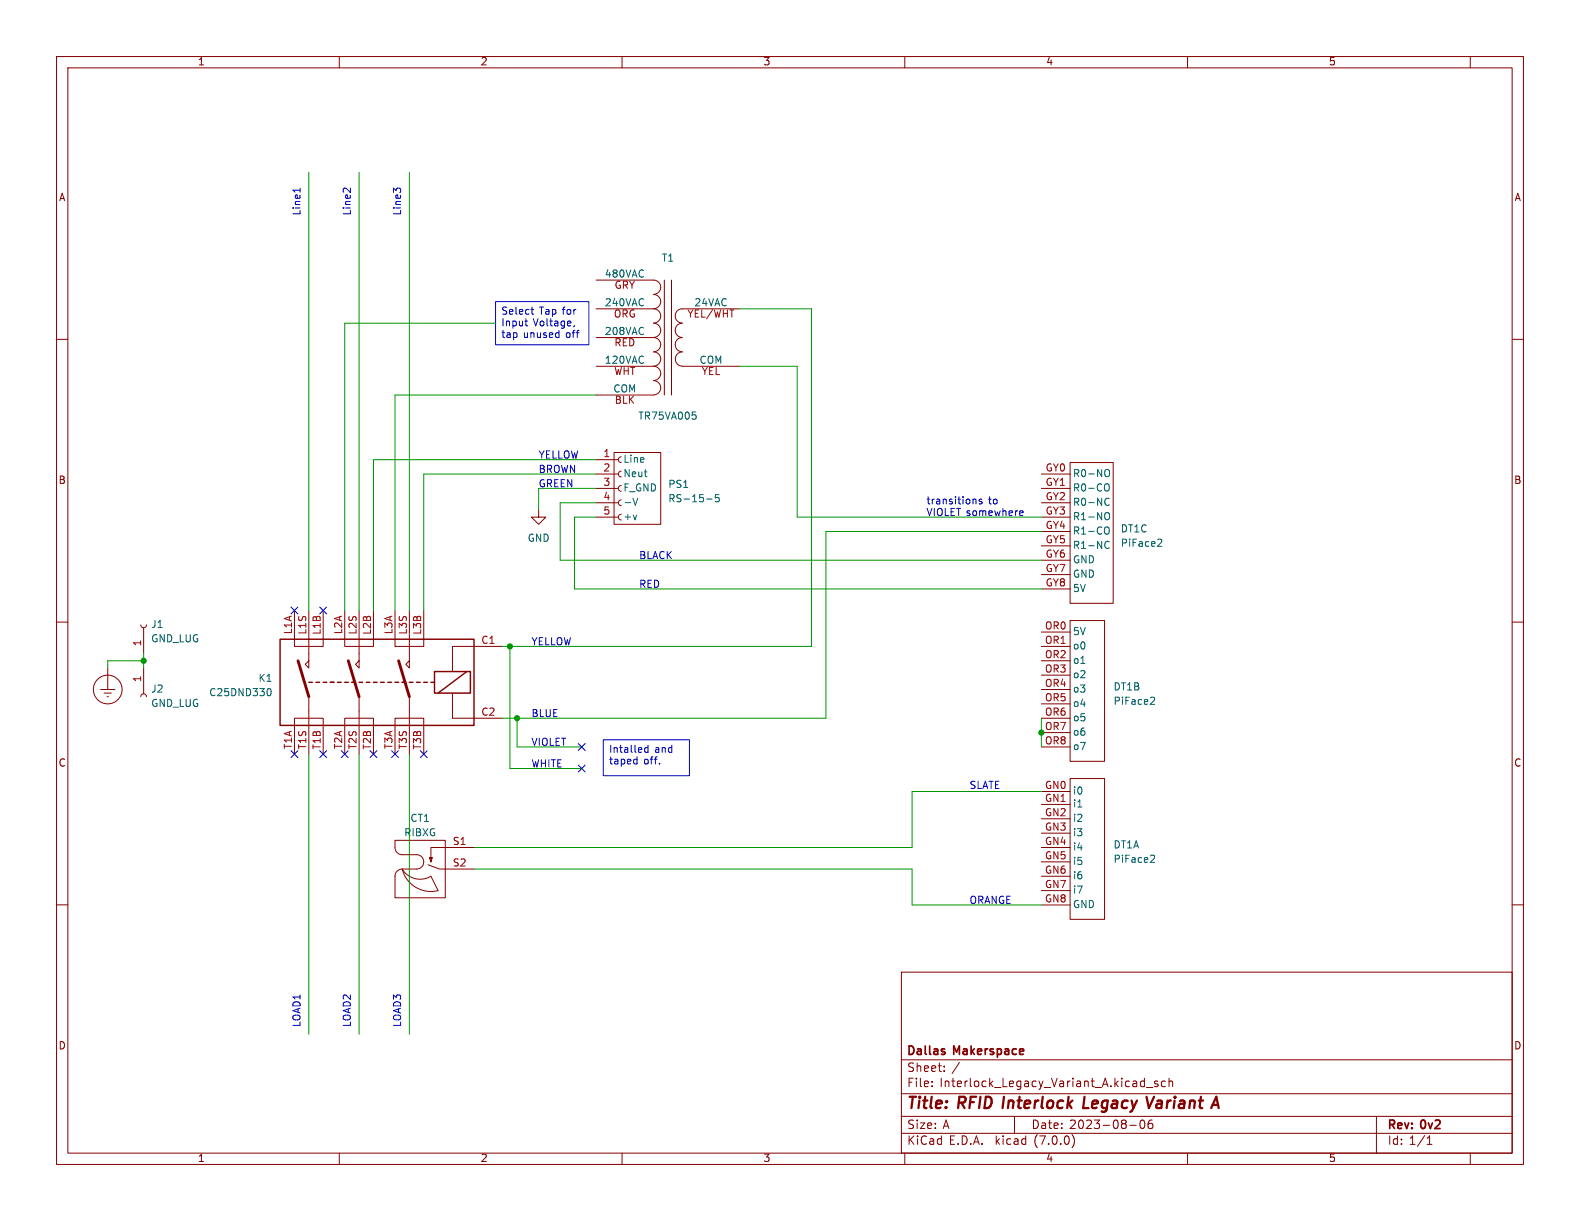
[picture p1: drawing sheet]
<svg xmlns="http://www.w3.org/2000/svg" width="279mm" height="216mm" viewBox="0 0 279 216" stroke-linecap="round" stroke-linejoin="round" font-family="sans-serif">
<g fill="none" stroke="#840000" stroke-width=".18">
<path d="M10 10h259.4v195.9h-259.4zM12 12h255.4v191.9h-255.4zM60 10v2M110 10v2M160 10v2M210 10v2M260 10v2M10 60h2M105.4 49.5h10.2a1.26 1.26 0 0 1 1.2 1.3 1.26 1.26 0 0 1-1.2 1.2M105.4 54.6h10.2M105.4 59.7h10.2M115.6 59.7a1.26 1.26 0 0 1 1.2 1.2 1.26 1.26 0 0 1-1.2 1.3"/>
<path d="M115.6 57.2a1.26 1.26 0 0 1 1.2 1.2 1.26 1.26 0 0 1-1.2 1.3M115.6 54.6a1.26 1.26 0 0 1 1.2 1.3 1.26 1.26 0 0 1-1.2 1.2M115.6 52.1a1.26 1.26 0 0 1 1.2 1.2 1.26 1.26 0 0 1-1.2 1.3M117.5 49.5v20.4M118.7 49.5v20.4M120.6 57.2a1.27 1.27 0 0 0-1.2 1.2 1.27 1.27 0 0 0 1.2 1.3 1.26 1.26 0 0 0-1.2 1.2 1.26 1.26 0 0 0 1.2 1.3M130.8 54.6h-10.2a1.26 1.26 0 0 0-1.2 1.3 1.26 1.26 0 0 0 1.2 1.2M267.4 60h2M105.4 69.9h10.2M105.4 64.8h10.2M115.6 67.3a1.26 1.26 0 0 1 1.2 1.3 1.26 1.26 0 0 1-1.2 1.2M115.6 64.8a1.26 1.26 0 0 1 1.2 1.2 1.26 1.26 0 0 1-1.2 1.3"/>
<path d="M115.6 62.2a1.26 1.26 0 0 1 1.2 1.3 1.26 1.26 0 0 1-1.2 1.2M120.6 64.8h10.2M120.7 62.2a1.26 1.26 0 0 0-1.3 1.3 1.26 1.26 0 0 0 1.3 1.2M95.2 90.2v1.2h1.3l-1.3 1.3-1.2-1.3h1.2M105.4 81.3h3.8M105.4 83.8h3.8M105.4 86.4h3.8M105.4 88.9h3.8M105.4 91.4h3.8M108.6 80h8.2v12.7h-8.2zM109.9 90.9l-.4 .2-.2 .3 .2 .4 .4 .1M109.9 88.4l-.4 .1-.2 .4 .2 .4 .4 .1"/>
<path d="M109.9 85.9l-.4 .1-.2 .3 .2 .4 .4 .2M109.9 83.3l-.4 .1-.2 .4 .2 .4 .4 .1M109.9 80.8l-.4 .1-.2 .4 .2 .3 .4 .2M184.1 83.8h5.1M184.1 86.4h5.1M184.1 88.9h5.1M184.1 91.4h5.1M184.1 94h5.1M184.1 96.5h5.1M184.1 99.1h5.1M189.2 81.8h7.6v24.9h-7.6zM10 110h2"/>
<path d="M19 118.1v3.8M24.9 110.5l.1 .3 .4 .2 .4-.1 .1-.4M25.4 111v4.6M25.4 118.1v4.6M52.1 108v6.3h5v-6.3M54.6 108v10.1l-.6-.6 .6-.7M61 108v6.3h5v-6.3M63.5 108v10.1l-.6-.6 .6-.7M69.8 108v6.3h5.1v-6.3M72.4 108v10.1l-.6-.6 .6-.7M88.9 114.3h-8.9v4.4M184.1 114.3h5.1"/>
<path d="M184.1 111.8h5.1M184.1 116.8h5.1M184.1 119.4h5.1M184.1 101.6h5.1M184.1 104.1h5.1M189.2 109.7h6.1v24.9h-6.1zM267.4 110h2M17.8 121.9h2.5M18.4 122.6h1.3M18.9 123.2h.3M24.9 123.2l.1-.4 .4-.1 .4 .1 .1 .4M52.1 133.4v-6.4h5v6.4"/>
<path d="M54.6 123.2v10.2M61 133.4v-6.4h5v6.4M63.5 123.2v10.2M69.8 133.4v-6.4h5.1v6.4M72.4 123.2v10.2M80 122.6v4.4h8.9M184.1 127h5.1M184.1 140h5.1M184.1 121.9h5.1M184.1 124.5h5.1M184.1 129.5h5.1M184.1 132.1h5.1"/>
<path d="M189.2 137.7h6.1v24.9h-6.1zM10 160h2M69.8 148.6h8.9v10.2h-8.9v-3.9a1.27 1.27 0 0 1 1.3-1.2h2.6a1.27 1.27 0 0 0 1.2-1.3 1.27 1.27 0 0 0-1.2-1.3h-2.6a1.27 1.27 0 0 1-1.3-1.2zM71.1 153.7a3.7 3.7 0 0 0 5.1 1.2l1.3 2.6a5.2 5.2 0 0 1-6.4-3.8zM75.7 152.9l2 .8h6.1M75.9 151.6l.3 .3 .3-.3M75.9 151.6h.6l-.3 .8zM83.8 149.9h-7.6v2.5M184.1 149.9h5.1M184.1 142.2h5.1M184.1 144.8h5.1M184.1 147.3h5.1"/>
<path d="M184.1 152.4h5.1M184.1 154.9h5.1M184.1 157.5h5.1M267.4 160h2M159.4 171.9h108v32h-108zM184.1 160h5.1M159.4 197.4h108M159.4 193.4h108M159.4 187.4h108M164.8 192v.2M164.8 191.2v.2M167 189.3v.2"/>
<path d="M167 188.5v.2M179.4 197.4v3M199.8 199h1.1M201.7 198.2a.81 .81 0 0 0 .4 1.4l.2-.2 .1-.4-.1-.8M202.7 192.3h1.2M203.2 198.2a1.17 1.17 0 0 0 0 1.3h.5l.2-.6-.3-.3-.4 .1-.2 .2M203.4 198.1h.3M204.7 191.2h-.3l-.2 .2v.2l.5 .1v.4h-.5M206.1 191.2h-.4l-.3 .2v.5l.1 .2h.6M206.7 191.3l.2-.1h.4l.1 1M206.7 190.7v1.5M243.4 197.4v6.5"/>
<path d="M60 203.9v2M110 203.9v2M159.4 200.4h108M160 203.9v2M189.6 200.7a1.74 1.74 0 0 1 0 2.2M210 203.9v2M252.4 202.4h.8M252.4 201.3l.4-.4v1.5M260 203.9v2"/>
<circle cx="19" cy="121.9" r="2.54"/>
</g>
<path d="M191.8 193.9l-.3 2h1M204.1 193.9l-.9 2M214.4 195.4h1M215.1 193.9l.4 2" fill="none" stroke="#840000" stroke-width=".4"/>
<g fill="none" stroke="#006464" stroke-width=".18">
<path d="M122.4 72.9h.6M123 73.4l.1 .2-.1 .5M112.8 88.1l-.4 1.3M125 88.2h.9M127.1 87.5h-.6v.6l.1-.2 .5 .1 .1 .2-.1 .4-.1 .1-.5-.1M195.6 85.6a.43 .43 0 0 1 .5 .4v.4a.43 .43 0 0 1-.5 .4M195.6 93.2a.43 .43 0 0 1 .5 .4v.4a.43 .43 0 0 1-.5 .4M195.6 88.2l.3-.1 .2 .1M195.6 95.8l.3-.1 .2 .1M195.7 83a.43 .43 0 0 1 .5 .4v.5a.43 .43 0 0 1-.5 .4M195.7 90.6a.43 .43 0 0 1 .5 .5v.4a.43 .43 0 0 1-.5 .4M196.1 89.2l-.2 .2-.3-.1"/>
<path d="M196.1 96.9l-.2 .1-.3-.1M204.9 95.3l.4 .1 .1 .3-.7 .9h.7M47.4 121.8h.1a.68 .68 0 0 1 .5 .6 .68 .68 0 0 1-.5 .6h-.1M203.6 123.3h.5l.1 .3-.8 .9h.8M203.6 151.2l.5 .1 .1 .3-.8 .9h.8"/>
</g>
<g fill="none" stroke="#840000" stroke-width=".25">
<path d="M49.5 113h34.3v15.3h-34.3zM76.8 118.7h6.4v3.9h-6.4zM82.5 118.7l-5 3.9M54.6 120.7h.6M55.9 120.7h.6M57.1 120.7h.7M58.4 120.7h.7M59.7 120.7h.6M61 120.7h.6M62.2 120.7h.7M63.5 120.7h.6M64.8 120.7h.6"/>
<path d="M66 120.7h.7M67.3 120.7h.6M68.6 120.7h.6M69.8 120.7h.7M71.1 120.7h.7M72.4 120.7h.6M73.7 120.7h.6M74.9 120.7h.7M76.2 120.7h.6"/>
</g>
<path d="M52.7 116.8l1.9 6.4M61.6 116.8l1.9 6.4M70.5 116.8l1.9 6.4" fill="none" stroke="#840000" stroke-width=".51"/>
<g fill="none" stroke="#0000c2" stroke-width=".18">
<path d="M53.1 33.3v.7M87.6 53.3h16.5v7.7h-16.5zM92.8 56.8h.5M93.1 57.6h.2M93.9 54.7h.5M94.1 55.4l.3 .2M101.6 57.6l-.2 .2M172.4 88.3l.2 .1v.7M173.6 88.3h-.3l-.2 .1 .1 .2 .4 .1v.3h-.5M180.5 90.3l.4 .1v.2l-.6 .1M180.9 91.1l-.4 .1M106.7 130.8h15.2v6.4h-15.2z"/>
<path d="M112.5 134.2l.2 .1M112.7 133.8v1.3M112.7 135l-.2 .1M114.6 131.8v1.2M114.6 132.2h-.4l-.2 .2 .1 .6h.5"/>
</g>
<g fill="none" stroke="#009600" stroke-width=".18">
<path d="M54.6 30.5v77.5M63.5 30.5v77.5M72.4 30.5v77.5M87.6 57.2h-26.6v50.8M130.8 54.6h12.7v59.7h-54.6M105.4 69.9h-35.6v38.1M130.8 64.8h10.2v26.6h43.1M105.4 91.4h-3.8v12.7h82.5M105.4 88.9h-6.3v10.2h85M105.4 81.3h-39.4v26.7M105.4 86.4h-10.2v3.8M105.4 83.8h-30.5v24.2"/>
<path d="M184.1 94h-38.1v33h-57.1M25.4 115.6v2.5M25.4 116.8h-6.4v1.3M90.2 114.3v21.6h12.7M54.6 133.4v49.5M63.5 133.4v49.5M72.4 133.4v49.5M91.4 127v5.1h11.5M184.1 127v5.1M184.1 140h-22.8v9.9h-77.5M83.8 153.7h77.5v6.3h22.8"/>
</g>
<g fill="none" stroke="#000084" stroke-width=".18">
<path d="M51.5 107.3l1.2 1.3M52.7 107.3l-1.2 1.3M56.5 107.3l1.3 1.3M57.8 107.3l-1.3 1.3M51.5 132.7l1.2 1.3M52.7 132.7l-1.2 1.3M56.5 132.7l1.3 1.3M57.8 132.7l-1.3 1.3M60.4 132.7l1.2 1.3M61.6 132.7l-1.2 1.3M65.4 132.7l1.2 1.3M66.6 132.7l-1.2 1.3"/>
<path d="M69.2 132.7l1.3 1.3M70.5 132.7l-1.3 1.3M74.3 132.7l1.2 1.3M75.5 132.7l-1.2 1.3M102.3 135.3l1.2 1.2M102.3 131.5l1.2 1.2M103.5 135.3l-1.2 1.2M103.5 131.5l-1.2 1.2"/>
</g>
<g fill="#009600" stroke="#009600" stroke-width=".18">
<circle cx="91.4" cy="127" r=".46"/>
<circle cx="90.2" cy="114.3" r=".46"/>
<circle cx="184.1" cy="129.5" r=".46"/>
<circle cx="25.4" cy="116.8" r=".46"/>
</g>
<g font-size="2.8" fill="#840000">
<text x="160.4" y="196.7">Title:</text>
<text x="169.5" y="196.7">RFID Interlock</text>
<text x="192.8" y="196.7">Legacy</text>
<text x="204.7" y="196.7">Variant</text>
</g>
<g font-size="2.1" fill="#840000">
<text x="160.4" y="189.8">Sheet:</text>
<text x="160.4" y="187">Dallas</text>
<text x="168.3" y="189.8">/</text>
<text x="168.7" y="187">Makerspace</text>
<text x="160.4" y="192.5">File:</text>
<text x="166.2" y="192.5">Interlock_Legacy_Variant_A.kicad_sch</text>
<text x="160.4" y="202.7">KiCad</text>
<text x="160.4" y="199.9">Size:</text>
<text x="166.7" y="199.9">A</text>
<text x="167.8" y="202.7">E.D.A.</text>
<text x="176.1" y="202.7">kicad</text>
<text x="182.4" y="199.9">Date:</text>
<text x="183" y="202.7">(7.0.0)</text>
<text x="189.1" y="199.9">2023-08-06</text>
<text x="245.4" y="200.1">Rev:</text>
<text x="245.4" y="202.7">Id: 1/1</text>
<text x="251.4" y="200.1">0v2</text>
</g>
<g font-size="1.8" fill="#840000">
<text x="35" y="11.8">1</text>
<text x="85" y="11.8">2</text>
<text x="135" y="11.8">3</text>
<text x="185" y="11.8">4</text>
<text x="235" y="11.8">5</text>
<text x="10.4" y="35.8">A</text>
<text x="267.8" y="35.8">A</text>
<text x="10.3" y="85.8">B</text>
<text x="267.7" y="85.8">B</text>
<text x="10.3" y="135.8">C</text>
<text x="267.7" y="135.8">C</text>
<text x="10.3" y="185.8">D</text>
<text x="267.7" y="185.8">D</text>
<text x="35" y="205.7">1</text>
<text x="85" y="205.7">2</text>
<text x="135" y="205.7">3</text>
<text x="185" y="205.7">4</text>
<text x="235" y="205.7">5</text>
</g>
<g font-size="1.8" fill="#0000c2">
<text x="53.3" y="38.1" transform="rotate(-90 53.3 38.1)">Line1</text>
<text x="62.2" y="38.1" transform="rotate(-90 62.2 38.1)">Line2</text>
<text x="71.1" y="38.1" transform="rotate(-90 71.1 38.1)">Line3</text>
<text x="88.6" y="56">Select</text>
<text x="88.6" y="58.1">Input</text>
<text x="94.3" y="58.1">Voltage,</text>
<text x="95.4" y="56">Tap for</text>
<text x="88.6" y="60.1">tap</text>
<text x="92.6" y="60.1">unused</text>
<text x="100.2" y="60.1">off</text>
<text x="95.2" y="81.3">YELLOW</text>
<text x="95.2" y="83.8">BROWN</text>
<text x="95.2" y="86.4">GREEN</text>
<text x="163.8" y="89.4">transitions</text>
<text x="174.8" y="89.4">to</text>
<text x="163.8" y="91.4">VIOLET somewhere</text>
<text x="113" y="99.1">BLACK</text>
<text x="113" y="104.1">RED</text>
<text x="94" y="114.3">YELLOW</text>
<text x="94" y="127">BLUE</text>
<text x="94" y="135.9">WHITE</text>
<text x="94" y="132.1">VIOLET</text>
<text x="107.7" y="133.5">Intalled</text>
<text x="107.7" y="135.5">taped</text>
<text x="113.8" y="135.5">off.</text>
<text x="115.8" y="133.5">and</text>
<text x="171.4" y="139.7">SLATE</text>
<text x="171.4" y="160">ORANGE</text>
<text x="53.3" y="181.6" transform="rotate(-90 53.3 181.6)">LOAD1</text>
<text x="62.2" y="181.6" transform="rotate(-90 62.2 181.6)">LOAD2</text>
<text x="71.1" y="181.6" transform="rotate(-90 71.1 181.6)">LOAD3</text>
</g>
<g font-size="1.8" fill="#006464">
<text x="117" y="46.5">T1</text>
<text x="106.9" y="49.3">480VAC</text>
<text x="106.9" y="54.4">240VAC</text>
<text x="106.9" y="59.4">208VAC</text>
<text x="106.9" y="64.5">120VAC</text>
<text x="123.6" y="64.5">COM</text>
<text x="108.4" y="69.6">COM</text>
<text x="112.8" y="74.5">TR75VA005</text>
<text x="110.2" y="82.1">Line</text>
<text x="110.2" y="84.6">Neut</text>
<text x="110.2" y="87.2">F_GND</text>
<text x="110.2" y="89.7">-V</text>
<text x="118.1" y="86.6">PS1</text>
<text x="118.1" y="89.1">RS-15-5</text>
<text x="189.7" y="84.6">R0-NO</text>
<text x="189.7" y="87.2">R0-CO</text>
<text x="189.7" y="89.7">R0-NC</text>
<text x="110.2" y="92.3">+v</text>
<text x="189.7" y="92.3">R1-NO</text>
<text x="189.7" y="94.8">R1-CO</text>
<text x="198.1" y="94.4">DT1C</text>
<text x="93.3" y="96.1">GND</text>
<text x="189.7" y="97.3">R1-NC</text>
<text x="189.7" y="99.9">GND</text>
<text x="198.1" y="97">PiFace2</text>
<text x="189.7" y="102.4">GND</text>
<text x="189.7" y="105">5V</text>
<text x="26.7" y="111.3">J1</text>
<text x="26.7" y="113.9">GND_LUG</text>
<text x="189.7" y="112.6">5V</text>
<text x="189.7" y="115.1">o0</text>
<text x="189.7" y="117.7">o1</text>
<text x="26.7" y="122.7">J2</text>
<text x="26.7" y="125.3">GND_LUG</text>
<text x="36.9" y="123.4">C25DND330</text>
<text x="45.6" y="120.8">K1</text>
<text x="189.7" y="120.2">o2</text>
<text x="189.7" y="122.7">o3</text>
<text x="189.7" y="125.3">o4</text>
<text x="196.9" y="122.4">DT1B</text>
<text x="196.9" y="124.9">PiFace2</text>
<text x="189.7" y="127.8">o5</text>
<text x="189.7" y="130.4">o6</text>
<text x="189.7" y="132.9">o7</text>
<text x="189.7" y="140.8">i0</text>
<text x="189.7" y="143.1">i1</text>
<text x="71.4" y="148.1">RIBXG</text>
<text x="72.5" y="145.6">CT1</text>
<text x="189.7" y="145.6">i2</text>
<text x="189.7" y="148.1">i3</text>
<text x="189.7" y="150.7">i4</text>
<text x="189.7" y="153.2">i5</text>
<text x="189.7" y="155.8">i6</text>
<text x="196.9" y="150.3">DT1A</text>
<text x="196.9" y="152.8">PiFace2</text>
<text x="189.7" y="158.3">i7</text>
<text x="189.7" y="160.8">GND</text>
</g>
<g font-size="1.8" fill="#a90000">
<text x="108.6" y="51.4">GRY</text>
<text x="108.5" y="56.5">ORG</text>
<text x="121.5" y="56.5">YEL/WHT</text>
<text x="122.7" y="54.4">24VAC</text>
<text x="108.6" y="61.6">RED</text>
<text x="108.6" y="66.7">WHT</text>
<text x="108.6" y="71.8">BLK</text>
<text x="124" y="66.7">YEL</text>
<text x="106.6" y="81">1</text>
<text x="106.6" y="83.6">2</text>
<text x="184.8" y="83.6">GY0</text>
<text x="106.6" y="86.1">3</text>
<text x="106.6" y="88.6">4</text>
<text x="184.8" y="86.1">GY1</text>
<text x="184.8" y="88.6">GY2</text>
<text x="106.6" y="91.2">5</text>
<text x="184.8" y="91.2">GY3</text>
<text x="184.8" y="93.7">GY4</text>
<text x="184.8" y="96.3">GY5</text>
<text x="184.8" y="98.8">GY6</text>
<text x="184.8" y="101.3">GY7</text>
<text x="184.8" y="103.9">GY8</text>
<text x="51.8" y="112.2" transform="rotate(-90 51.8 112.2)">L1A</text>
<text x="54.4" y="112.3" transform="rotate(-90 54.4 112.3)">L1S</text>
<text x="56.9" y="112.3" transform="rotate(-90 56.9 112.3)">L1B</text>
<text x="60.7" y="112.2" transform="rotate(-90 60.7 112.2)">L2A</text>
<text x="63.2" y="112.3" transform="rotate(-90 63.2 112.3)">L2S</text>
<text x="65.8" y="112.3" transform="rotate(-90 65.8 112.3)">L2B</text>
<text x="69.6" y="112.2" transform="rotate(-90 69.6 112.2)">L3A</text>
<text x="72.1" y="112.3" transform="rotate(-90 72.1 112.3)">L3S</text>
<text x="74.7" y="112.3" transform="rotate(-90 74.7 112.3)">L3B</text>
<text x="184.7" y="111.5">OR0</text>
<text x="25.1" y="114.3" transform="rotate(-90 25.1 114.3)">1</text>
<text x="85.1" y="114">C1</text>
<text x="184.7" y="114">OR1</text>
<text x="184.7" y="116.6">OR2</text>
<text x="184.7" y="119.1">OR3</text>
<text x="25.1" y="120.7" transform="rotate(-90 25.1 120.7)">1</text>
<text x="184.7" y="121.7">OR4</text>
<text x="184.7" y="124.2">OR5</text>
<text x="85.1" y="126.7">C2</text>
<text x="184.7" y="126.7">OR6</text>
<text x="184.7" y="129.3">OR7</text>
<text x="184.7" y="131.8">OR8</text>
<text x="51.8" y="132.5" transform="rotate(-90 51.8 132.5)">T1A</text>
<text x="54.4" y="132.6" transform="rotate(-90 54.4 132.6)">T1S</text>
<text x="56.9" y="132.6" transform="rotate(-90 56.9 132.6)">T1B</text>
<text x="60.7" y="132.5" transform="rotate(-90 60.7 132.5)">T2A</text>
<text x="63.2" y="132.6" transform="rotate(-90 63.2 132.6)">T2S</text>
<text x="65.8" y="132.6" transform="rotate(-90 65.8 132.6)">T2B</text>
<text x="69.6" y="132.5" transform="rotate(-90 69.6 132.5)">T3A</text>
<text x="72.1" y="132.6" transform="rotate(-90 72.1 132.6)">T3S</text>
<text x="74.7" y="132.6" transform="rotate(-90 74.7 132.6)">T3B</text>
<text x="184.7" y="139.7">GN0</text>
<text x="184.7" y="142">GN1</text>
<text x="80" y="149.6">S1</text>
<text x="184.7" y="144.5">GN2</text>
<text x="184.7" y="147.1">GN3</text>
<text x="184.7" y="149.6">GN4</text>
<text x="80" y="153.4">S2</text>
<text x="184.7" y="152.1">GN5</text>
<text x="184.7" y="154.7">GN6</text>
<text x="184.7" y="157.2">GN7</text>
<text x="184.7" y="159.8">GN8</text>
</g>
</svg>
